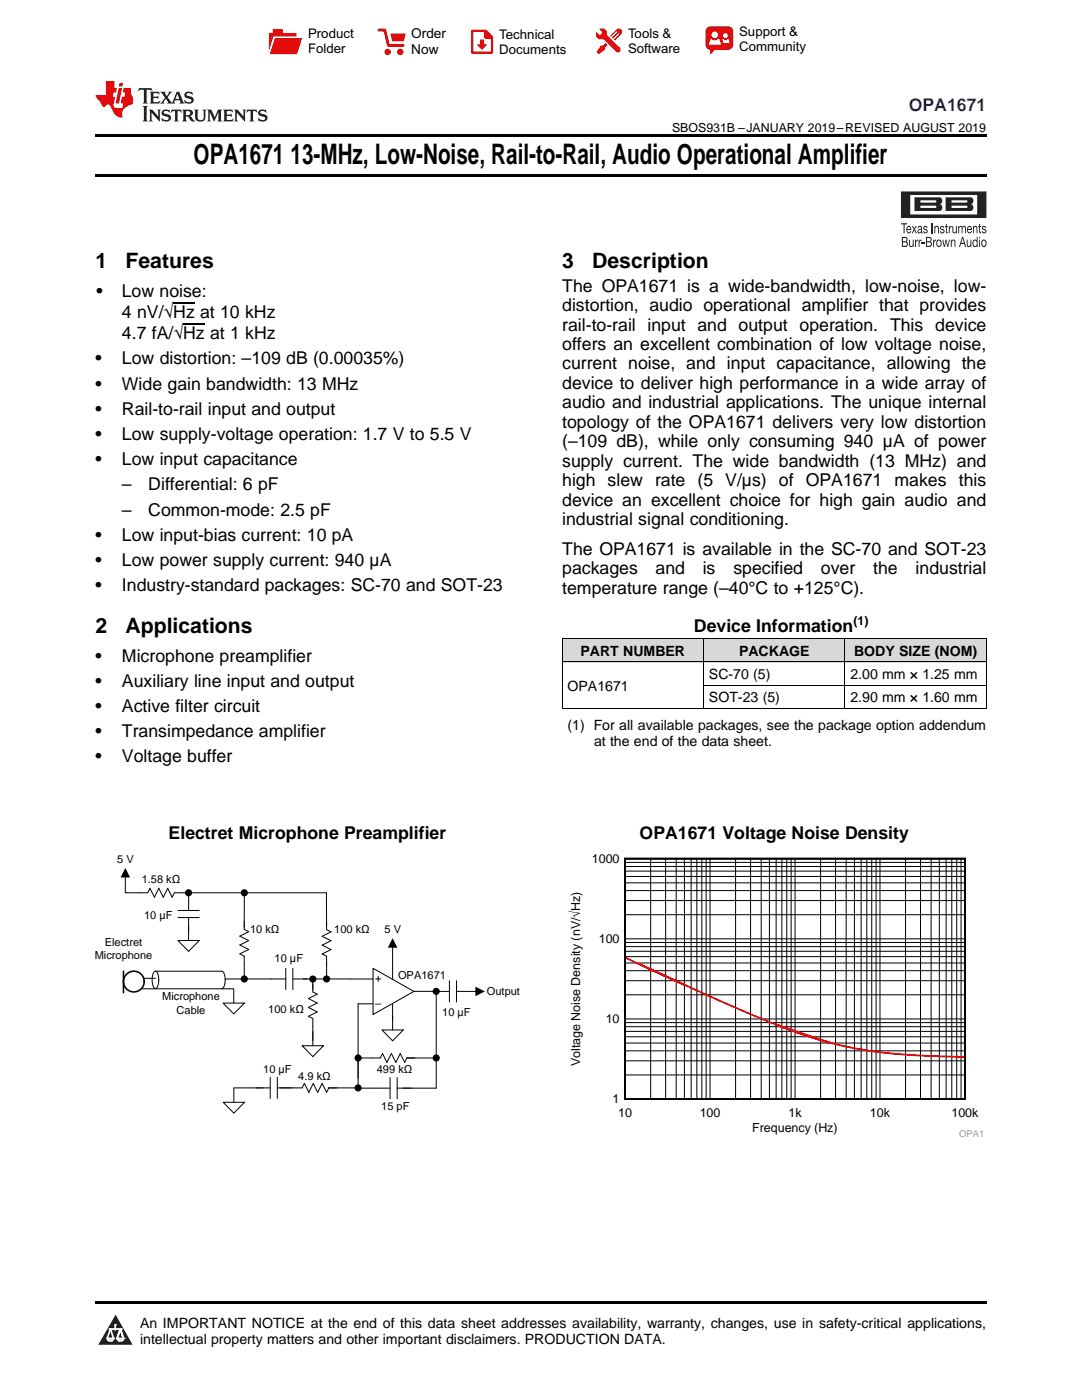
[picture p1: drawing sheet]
<svg xmlns="http://www.w3.org/2000/svg" width="216mm" height="279mm" viewBox="0 0 216 279" stroke-linecap="round" stroke-linejoin="round" font-family="sans-serif">
<g fill="#d8d8d8">
<path d="M112.2 127.5h28.2v4.7h-28.2z"/>
<path d="M140.4 127.5h28.2v4.7h-28.2z"/>
<path d="M168.6 127.5h28.2v4.7h-28.2z"/>
</g>
<path d="M23.1 262.4l3.4 6h-6.9z" fill="#231f20"/>
<path d="M21.4 267.1h1.2l-.3 .5h-.3a.55 .55 0 0 1-.6-.5z" fill-rule="evenodd" fill="#fff"/>
<path d="M21.4 267.1h1.2l-.3 .5h-.3a.55 .55 0 0 1-.6-.5z" fill="none" stroke="#231f20" stroke-width=".34"/>
<path d="M21.4 267.1l1.2 .1-.3 .4h-.5z" fill="none" stroke="#fff" stroke-width=".34"/>
<path d="M23 265.3h.1" fill="none" stroke="#fff" stroke-width=".34"/>
<path d="M23 264.4v.9z" fill="#fff"/>
<path d="M23 264.4v.9z" fill="none" stroke="#fff" stroke-width=".34"/>
<circle cx="23" cy="264.4" r=".17" fill="#fff"/>
<path d="M21.9 265.2h.1" fill="none" stroke="#fff" stroke-width=".34"/>
<path d="M21.9 265.2h2.3z" fill="#fff"/>
<path d="M21.9 265.2h2.3z" fill="none" stroke="#fff" stroke-width=".34"/>
<circle cx="24.2" cy="265.2" r=".17" fill="#fff"/>
<path d="M23.3 267.1h.1" fill="none" stroke="#fff" stroke-width=".34"/>
<path d="M24 265.2l-.7 1.9z" fill="#fff"/>
<path d="M24 265.2l-.7 1.9z" fill="none" stroke="#fff" stroke-width=".34"/>
<path d="M24 265.2l.7 1.9z" fill="#fff"/>
<path d="M24 265.2l.7 1.9z" fill="none" stroke="#fff" stroke-width=".34"/>
<path d="M24.6 267.1h.1" fill="none" stroke="#fff" stroke-width=".34"/>
<circle cx="21.4" cy="267.1" r=".17" fill="#fff"/>
<path d="M22.1 265.2l-.7 1.9z" fill="#fff"/>
<path d="M22.1 265.2l-.7 1.9z" fill="none" stroke="#fff" stroke-width=".34"/>
<path d="M22.1 265.2l.5 1.9z" fill="#fff"/>
<path d="M22.1 265.2l.5 1.9z" fill="none" stroke="#fff" stroke-width=".34"/>
<circle cx="22.6" cy="267.1" r=".17" fill="#fff"/>
<path d="M23.4 267.1h1.3a.65 .65 0 0 1-.7 .5 .65 .65 0 0 1-.6-.5z" fill-rule="evenodd" fill="#fff"/>
<path d="M23.4 267.1h1.3a.65 .65 0 0 1-.7 .5 .65 .65 0 0 1-.6-.5z" fill="none" stroke="#231f20" stroke-width=".34"/>
<path d="M23.4 267.1h1.3l-.4 .5h-.6z" fill="none" stroke="#fff" stroke-width=".34"/>
<path d="M23.3 267.1h.1" fill="none" stroke="#fff" stroke-width=".34"/>
<circle cx="24.7" cy="267.1" r=".17" fill="#fff"/>
<path d="M19 259.7h177.8v.5h-177.8z" fill="#000"/>
<path d="M113.4 170.4h82.7v56.6h-82.7z" fill-rule="evenodd" fill="#fff"/>
<path d="M124.7 171.4h67.9v47.9h-67.9z" fill="none" stroke="#000" stroke-width=".36"/>
<g fill="none" stroke="#000" stroke-width=".2">
<path d="M124.7 179.7h67.9M124.7 177.7h67.9M124.7 176.2h67.9M124.7 174.9h67.9M124.7 173.8h67.9M124.7 172.9h67.9M124.7 172.1h67.9M129.8 171.4v48M132.8 171.4v48M134.9 171.4v48M136.6 171.4v48M137.9 171.4v48"/>
<path d="M139 171.4v48M140 171.4v48M140.9 171.4v48M141.7 171.4v48M146.8 171.4v48M149.8 171.4v48M151.9 171.4v48M153.5 171.4v48M154.9 171.4v48M156 171.4v48M157 171.4v48M157.9 171.4v48"/>
<path d="M158.6 171.4v48M163.7 171.4v48M166.7 171.4v48M168.8 171.4v48M170.5 171.4v48M171.8 171.4v48M173 171.4v48M173.9 171.4v48M174.8 171.4v48M175.6 171.4v48M180.7 171.4v48M183.7 171.4v48"/>
<path d="M185.8 171.4v48M187.4 171.4v48M188.8 171.4v48M189.9 171.4v48M190.9 171.4v48M191.8 171.4v48M28.4 197.3h18.2M124.7 198.5h67.9M124.7 195.7h67.9M124.7 193.7h67.9M124.7 192.2h67.9M124.7 190.9h67.9"/>
<path d="M124.7 189.8h67.9M124.7 188.9h67.9M124.7 188.1h67.9M124.7 187.4h67.9M124.7 182.6h67.9M124.7 214.5h67.9M124.7 211.7h67.9M124.7 209.7h67.9M124.7 208.2h67.9M124.7 206.9h67.9M124.7 205.8h67.9M124.7 204.9h67.9"/>
<path d="M124.7 204.1h67.9M124.7 203.4h67.9"/>
</g>
<path d="M124.9 191.2l18.7 8.5 8.3 3.6 7.7 3 5.9 1.8-10.6-3.6 2.1 .8a79.3 79.3 0 0 0 12.9 3.8l5.4 .9 4.6 .4 12.5 .5" fill="none" stroke="#f00" stroke-width=".36"/>
<g fill="none" stroke="#000" stroke-width=".31">
<path d="M24.6 193.8v4.3"/>
<circle cx="26.7" cy="195.9" r="2.07"/>
</g>
<path d="M30.8 193.9l.2-.1a2.13 2.13 0 0 1 .6 2.3 1.19 1.19 0 0 1-.6 1.2 2.15 2.15 0 0 1-.6-2.3z" fill-rule="evenodd" fill="#fff"/>
<path d="M28.7 195.2h2.3M30.8 193.9l.2-.1a2.13 2.13 0 0 1 .6 2.3 1.19 1.19 0 0 1-.6 1.2 2.15 2.15 0 0 1-.6-2.3zM31.1 193.8h13.2a2.15 2.15 0 0 1 .6 2.3 1.21 1.21 0 0 1-.6 1.2M44.9 195.4h12.1M48.7 183.9v1.6l.9 .4-1.7 .9 1.7 .9-1.7 .9 1.7 .9-1.7 .9 .8 .4v4.4M57 193.2v4.3M58.4 195.4h2.9M58.4 193.2v4.3M78.3 192.2v11.3M82.6 197.8v.1M71.5 200.3h2.9" fill="none" stroke="#000" stroke-width=".2"/>
<circle cx="48.7" cy="195.4" r=".71" fill="#000"/>
<path d="M74.4 193.3l8.2 4.6-8.2 4.6z" fill="#fff"/>
<g fill="none" stroke="#000" stroke-width=".2">
<path d="M112.2 132.1h84.6M112.2 127.4h84.6M112.2 127.5v14M140.4 127.5v14M140.4 136.8h56.4M168.6 127.5v14M196.8 127.5v14M112.2 141.4h84.6M25 174.9v3.3h4.5l.4-.9 .9 1.8 .9-1.8 .9 1.8 .9-1.8 .8 1.8 .5-.9h30.3M37.6 178.2v3.5M48.7 178.2v6.9M65.1 178.2l.1 6.5"/>
<path d="M35.5 187.7h4.3l-2.2 2.2zM35.5 181.7h4.3M35.5 183.1h4.3M37.6 184.9v2.8M37.6 183.1v2.9M46.6 197.4v2.8M60.5 195.4h13.9M62.4 195.4v2.6l.9 .4-1.8 .9 1.8 .9-1.8 .9M65.2 183.9v1.6l.9 .5-1.8 .9 1.8 .8-1.8 .9 1.8 .9-1.8 .9 .9 .4v1.6M65.2 192.1v3.3M74.4 193.3l8.2 4.6-8.2 4.6zM78.3 188.9v3.3"/>
<path d="M82.6 197.8l7.1 .1M87 197.8v19.4h-7.8M89.7 195.7v4.3M91.1 197.9h4M91.1 195.7v4.3M44.5 200.2h4.3l-2.2 2.2zM44.5 220h4.3l-2.1 2.2zM46.7 217.2v2.8M46.7 217.1h7.2M53.9 215v4.2M55.3 217.1h5l.4-.9 .9 1.8 .9-1.8 .9 1.8 .9-1.8 .9 1.8 .4-.9h5.9M55.3 215v4.2"/>
<path d="M60.3 208.7h4.2l-2.1 2.2zM61.5 201.1l1.8 .8-1.8 .9 .9 .5v5.4M71.5 200.3v14.9M76.2 205.6h4.3l-2.2 2.1zM77.8 215v4.3M78.3 202.7v2.9M79.2 215v4.3M87 211.1h-5.8l-.4 .9-.9-1.7-.9 1.7-.9-1.7-.9 1.7-.9-1.7-.4 .8h-4.4v6.1h6.3"/>
</g>
<g fill="#000">
<path d="M25 173.2l1 1.9h-1.9zM78.3 187.2l1 1.9h-1.9zM94.9 196.9l1.9 1-1.9 .9z"/>
<circle cx="37.6" cy="178.2" r=".71"/>
<circle cx="48.7" cy="178.2" r=".71"/>
<circle cx="62.4" cy="195.4" r=".71"/>
<circle cx="65.2" cy="195.4" r=".71"/>
<circle cx="87" cy="197.8" r=".71"/>
<circle cx="71.5" cy="217.1" r=".71"/>
<circle cx="71.5" cy="211.1" r=".71"/>
<circle cx="87" cy="211.1" r=".71"/>
</g>
<path d="M112.2 141.4l.1 .1zM168.5 141.4l.1 .1zM196.7 141.4l.1 .1z" fill="#000"/>
<g fill="#241f21">
<path d="M179.8 44.6h1.2v.2h-.5v1.8h-.2v-1.8h-.5z"/>
<path d="M181.9 45.1h.3l.2 .5 .3-.5h.2l-.3 .7 .4 .8h-.3l-.3-.6-.3 .6h-.2l.4-.8z"/>
<path d="M184.3 45.2a.45 .45 0 0 1 .7 0l.1 .3-.5-.2-.2 .2 .7 .4-.1 .5a.49 .49 0 0 1-.7 0l-.1-.3 .5 .3 .2-.2-.6-.5z"/>
<path d="M181.6 38.9v3.9h13.4v-3.9zM179.8 38.2h17v5.3h-17z"/>
<path d="M183.7 41v.5h3l.1-.2-.1-.3zM182.5 39.4h5a.7 .7 0 0 1 .5 .7 .7 .7 0 0 1-.5 .6 .7 .7 0 0 1 .5 .7 .7 .7 0 0 1-.5 .7h-5zM183.7 40v.4h3l.1-.2-.1-.2z"/>
<path d="M189.9 41v.5h3l.2-.2-.2-.3zM188.7 39.4h5a.7 .7 0 0 1 .5 .7 .7 .7 0 0 1-.5 .6 .7 .7 0 0 1 .5 .7 .7 .7 0 0 1-.5 .7h-5zM189.9 40v.4h3l.2-.2-.2-.2z"/>
<path d="M181.2 45.3l-.2 .4h.7l-.2-.4zM181 45.3l.4-.2a.69 .69 0 0 1 .5 .8h-.9l.2 .4 .2 .1 .4-.3-.1 .3a.47 .47 0 0 1-.5 .2 .47 .47 0 0 1-.3-.5z"/>
<path d="M183.3 46v.3h.4l.1-.5zM183.2 45.3a.44 .44 0 0 1 .5-.2 .44 .44 0 0 1 .3 .4l.1 1h-.2l-.1-.1-.2 .2a.44 .44 0 0 1-.5-.5 .44 .44 0 0 1 .5-.4l.2-.1v-.2l-.4-.1-.1 .3h-.2z"/>
</g>
<path d="M186 44.6v2" fill="none" stroke="#241f21" stroke-width=".2"/>
<g fill="#241f21">
<path d="M186.4 45.1h.2v.2l.4-.2 .3 .2v1.3h-.1v-1l-.3-.3-.2 .2-.1 1.1h-.2z"/>
<path d="M187.6 45.2a.45 .45 0 0 1 .8 0v.3l-.4-.2-.2 .2 .6 .4v.5a.49 .49 0 0 1-.8 0l-.1-.3 .5 .3 .3-.2-.7-.5z"/>
<path d="M188.7 44.7h.2v.4h.2v.2h-.2v.9l.2 .1v.3l-.3-.2-.1-1.1h-.1v-.2h.1z"/>
<path d="M189.3 45.1h.2v.3l.4-.3v.2l-.4 .3v1h-.2z"/>
<path d="M190 45.1h.2v1l.2 .3 .3-.2 .1-1.1h.1v1.5h-.1v-.3l-.4 .3-.3-.3z"/>
<path d="M191.2 45.1h.2v.2l.3-.2 .3 .2 .2-.2h.4l.1 .4v1.1h-.1l-.1-1.2-.2-.1-.2 .2v1.1h-.2v-1.2l-.2-.1-.3 .2v1.1h-.2z"/>
<path d="M194.1 45.1h.2v.2l.4-.2 .3 .2v1.3h-.1v-1l-.3-.3-.3 .2v1.1h-.2z"/>
<path d="M195.4 44.7h.2v.4h.2v.2h-.2v.9l.2 .1v.3l-.4-.2v-1.1h-.2v-.2h.2z"/>
<path d="M196 45.2a.45 .45 0 0 1 .7 0l.1 .3-.5-.2-.2 .2 .7 .4v.5a.49 .49 0 0 1-.8 0l-.1-.3 .5 .3 .2-.2-.6-.5z"/>
<path d="M181.4 47.8h.2v1l.2 .3 .3-.2v-1.1h.2v1.5h-.2v-.2l-.3 .2-.4-.2z"/>
<path d="M182.6 47.8h.2v.3l.4-.3v.3l-.4 .2v1h-.2z"/>
<path d="M183.3 47.8h.2v.3l.4-.3v.3l-.4 .2v1h-.2z"/>
<path d="M183.9 48.4h.6v.2h-.6z"/>
<path d="M186.2 47.8h.2v.3l.4-.3v.3l-.4 .2v1h-.2z"/>
<path d="M188 47.8h.2l.3 1.2 .2-1.2h.2l.2 1.2 .3-1.2h.2l-.4 1.5h-.2l-.2-1.2-.2 1.2h-.2z"/>
<path d="M189.7 47.8h.2v.3l.4-.3 .3 .3v1.2h-.1v-1l-.3-.3-.3 .2v1.1h-.2z"/>
<path d="M192.9 47.8h.2v1l.2 .3 .3-.2v-1.1h.2v1.5h-.2v-.2l-.3 .2-.4-.2z"/>
<path d="M193.3 45.3l-.2 .4h.7l-.2-.4zM193.1 45.3l.4-.2a.69 .69 0 0 1 .4 .8h-.8l.2 .4 .2 .1 .4-.3-.1 .3a.47 .47 0 0 1-.5 .2 .47 .47 0 0 1-.3-.5z"/>
<path d="M180.2 48.4v.7h.5a.35 .35 0 0 0 .3-.4 .35 .35 0 0 0-.4-.3zM180.2 47.5v.6h.6a.35 .35 0 0 0-.1-.6zM180 47.3h.5a.52 .52 0 0 1 .6 .3 .52 .52 0 0 1-.2 .6 .57 .57 0 0 1 .3 .6 .57 .57 0 0 1-.5 .5h-.7z"/>
<path d="M185 48.4v.7h.5a.35 .35 0 0 0 .3-.4 .35 .35 0 0 0-.4-.3zM185 47.5v.6h.6a.36 .36 0 0 0-.1-.6zM184.8 47.3h.5a.52 .52 0 0 1 .6 .3 .52 .52 0 0 1-.2 .6 .57 .57 0 0 1 .3 .6 .57 .57 0 0 1-.5 .5h-.7z"/>
<path d="M187.2 48.1a.67 .67 0 0 0 .2 1 .61 .61 0 0 0 .3-.5 .61 .61 0 0 0-.3-.6zM186.9 48a.55 .55 0 0 1 .7-.1 .55 .55 0 0 1 .3 .7 .57 .57 0 0 1-.5 .7 .57 .57 0 0 1-.6-.7z"/>
<path d="M192.1 47.5l-.3 1h.5zM192 47.3h.2l.6 2h-.2l-.2-.6h-.7l-.1 .6h-.2z"/>
<path d="M194.4 48.1l-.1 .2a.59 .59 0 0 0 .3 .8 .61 .61 0 0 0 .3-.5 .61 .61 0 0 0-.3-.6zM194.3 47.9l.4-.1 .2 .2v-.7h.2v2h-.2v-.2l-.1 .1a.54 .54 0 0 1-.6 0 .54 .54 0 0 1-.2-.6z"/>
<path d="M195.4 47.8h.2v1.5h-.2zM195.4 47.3h.2v.3h-.2z"/>
<path d="M196.1 48.1a.67 .67 0 0 0 .2 1 .61 .61 0 0 0 .4-.5 .61 .61 0 0 0-.4-.6zM195.9 48a.55 .55 0 0 1 .7-.1 .55 .55 0 0 1 .3 .7 .57 .57 0 0 1-.6 .7 .57 .57 0 0 1-.5-.7z"/>
</g>
<path d="M19 34.8h177.8v.5h-177.8zM19 26.8h177.8v.6h-177.8z" fill="#000"/>
<path d="M27.7 17.6l-.1 .6 .6-.3h.5v.2v2.2l-.2 .4h1l-.2-.4v-2.2v-.2h.5l.6 .3-.2-.6zM29.9 18.3l.2 .4v1.6l-.2 .4h1.9l.1-.6a1.09 1.09 0 0 1-1.3 .1v-.6h.6l.4 .2v-.7l-.2 .2h-.8v-.6l.2-.1a1.01 1.01 0 0 1 1 .3l-.1-.6zM32 18.3l.9 1.2-1 1.2h.9l-.2-.3 .5-.7 .5 .8-.3 .2h1.7l-.2-.3 .1-.4h1l.1 .4-.2 .3h1l-.3-.4-.7-2h-.5l-1 2.2-.8-1.1 .9-1.1h-.9l.2 .2-.4 .7-.4-.7 .2-.2zM35.4 18.7l.4 1h-.8zM37 18.5a.66 .66 0 0 0-.2 .7 .66 .66 0 0 0 .6 .4l.7 .2 .1 .2a.8 .8 0 0 1-.7 .4 .8 .8 0 0 1-.7-.5l.1 .8 .2-.2a.94 .94 0 0 0 1.1 .1 .94 .94 0 0 0 .4-.9 1.48 1.48 0 0 0-1.3-.6v-.4a1.1 1.1 0 0 1 1.2 .2l-.2-.6-.2 .1-.5-.1zM28.5 21.2l.2 .3v2.3l-.2 .4h1l-.2-.4v-2.3l.2-.3zM29.7 21.9l.2 .4v1.5l-.2 .4h.8l-.3-.4 .1-1.3 1.6 1.8v-2l.2-.4h-.7l.2 .2v1.1l-1.2-1.3zM32.5 22a.66 .66 0 0 0-.2 .8 .66 .66 0 0 0 .6 .4l.6 .2 .2 .2a.8 .8 0 0 1-.8 .4 .8 .8 0 0 1-.7-.5l.2 .7 .2-.1a.94 .94 0 0 0 1 .1 .94 .94 0 0 0 .5-1 1.47 1.47 0 0 0-1.3-.6l-.1-.3a1.1 1.1 0 0 1 1.3 .2l-.2-.6-.2 .1-.5-.2zM34.3 21.9l-.2 .6a.64 .64 0 0 1 .8-.3v1.6l-.2 .4h1l-.3-.4 .1-1.6a.66 .66 0 0 1 .8 .3l-.2-.6zM36.3 21.9l.3 .4v1.5l-.3 .4h1l-.2-.2v-.7h.5l.1 .2a.8 .8 0 0 0 1.2 .6l-1-1a.62 .62 0 0 0 .6-.5 .62 .62 0 0 0-.6-.7zM37.1 22.2h.1a.48 .48 0 0 1 .6 0 .48 .48 0 0 1 .1 .6l-.2 .1-.6 .1zM38.7 21.9l.2 .2a2.29 2.29 0 0 0 .4 2 1.05 1.05 0 0 0 1.7-.7v-1.3l.2-.2h-.8l.2 .4v1.1a.61 .61 0 0 1-.6 .6 .61 .61 0 0 1-.6-.6v-1.1l.3-.4zM41.3 21.9l.3 .4v1.5l-.3 .4h.8l-.2-.4v-1.4l.8 1.9 .9-1.9v1.4l-.2 .4h.9l-.2-.4v-1.5l.2-.4h-.8l-.7 1.5-.6-1.5zM44.5 21.9l.2 .4v1.5l-.2 .4h1.9l.2-.6a1.1 1.1 0 0 1-1.4 .2v-.7h.6l.4 .2v-.6l-.2 .1-.8 .1v-.6l.2-.1a1.02 1.02 0 0 1 1.1 .2l-.2-.5zM46.7 21.9l.2 .4v1.5l-.2 .4h.8l-.3-.4 .1-1.3 1.6 1.8v-2l.2-.4h-.7l.2 .2v1.1l-1.2-1.3zM49.3 21.9l-.1 .6a.64 .64 0 0 1 .8-.3v1.6l-.3 .4h1l-.2-.4v-1.6a.66 .66 0 0 1 .8 .3l-.1-.6zM51.7 22a.66 .66 0 0 0-.2 .8 .66 .66 0 0 0 .7 .4l.6 .2 .1 .2a.8 .8 0 0 1-.7 .4 .8 .8 0 0 1-.7-.5l.1 .7 .2-.1a.94 .94 0 0 0 1.1 .1 .94 .94 0 0 0 .4-1 1.48 1.48 0 0 0-1.2-.6l-.1-.3a1.1 1.1 0 0 1 1.2 .2l-.2-.6-.1 .1-.6-.2z" fill="#231f20"/>
<path d="M21.1 16.2v2.8h-2v.4l.9 .9a.96 .96 0 0 0 1 1 .59 .59 0 0 1 .5-.4 .59 .59 0 0 1 .5 .3l.4 .8a1.61 1.61 0 0 0 2.1 1.4 1.63 1.63 0 0 1 1.1-2.3l.9-.3v-1.5a1.6 1.6 0 0 1-.4-1.7h-1.4l-.2 .9h.5l-.2 .8h-.5l-.2 1v.3h.5l-.2 .9h-.7a.74 .74 0 0 1-1-.6l.3-1.6h-.5l.2-.8h.5l.1-.9h-.4v-1.4zM23.7 17.6l-.7 3h.8l.6-3zM23.8 16.6l-.1 .7h.7l.2-.7z" fill="#ee1d23"/>
<g fill="#d60000">
<path d="M54.4 5.8h2v.8h2.8v4.2h-5.5v-4.2h.7z" fill-rule="evenodd"/>
<path d="M54.7 7.5h5.6l-1 3.3h-5.6z" fill-rule="evenodd"/>
</g>
<path d="M54.6 7.4h5.8l-.1 .1h-5.5l-1.1 3.3z" fill-rule="evenodd" fill="#fff"/>
<path d="M54.6 7.4h5.8l-.1 .1h-5.5l-1.1 3.3z" fill="none" stroke="#fff" stroke-width=".2"/>
<path d="M75.6 6h1.2l.7 3.1h3" fill="none" stroke="#d60000" stroke-width=".56"/>
<g fill="#d60000">
<path d="M77.9 6.7h3.1l-.4 1.5h-2.3z" fill-rule="evenodd"/>
<circle cx="77.3" cy="10.4" r=".64"/>
<circle cx="79.9" cy="10.4" r=".64"/>
</g>
<path d="M94.2 6.2h2.7l1.3 1.2v3.1h-4z" fill="none" stroke="#d60000" stroke-width=".44"/>
<g fill="#d60000">
<path d="M95.8 7.9h.8v1h.6l-1 1.1-1-1v-.1h.6z" fill-rule="evenodd"/>
<path d="M96.6 6.2h.3l1.3 1.2v.4h-1.3l-.3-.4z" fill-rule="evenodd"/>
<path d="M119.6 5.7h.9l.6 .6 .1 .7 2.5 2.5-.8 .8-2.3-2.3-1.1-.2-.6-.6v-.8l.7 .6 .5-.4v-.2l-.4-.5z" fill-rule="evenodd"/>
<path d="M119.9 9.1h.4l.5-.5 .4 .4-.5 .5v.4l-1.2 .9-.5-.5z" fill-rule="evenodd"/>
<path d="M123 5.9a.67 .67 0 0 1 .9 0 .67 .67 0 0 1 0 .9z" fill-rule="evenodd"/>
<path d="M123 5.9l.9 .9-1.2 1.2h-.2l.1-.2 .9-.9 .1-.2h-.3l-.9 1h-.2v-.2l.9-1 .1-.2h-.3l-.9 1h-.2v-.2z" fill-rule="evenodd"/>
<circle cx="123.3" cy="9.9" r=".54"/>
</g>
<path d="M121.1 6.3l-.1 .7" fill="none" stroke="#d60000" stroke-width=".2"/>
<g fill="#d60000">
<path d="M141.1 5.5l.6-.2h3.6a.95 .95 0 0 1 1 .9v2.8a.95 .95 0 0 1-1 .9h-3.6a.95 .95 0 0 1-.9-.9v-2.8z" fill-rule="evenodd"/>
<path d="M141.7 9.9h.9l-.7 .9h-.2z" fill-rule="evenodd"/>
</g>
<g fill="#fff">
<path d="M144.3 8.6h1.3z"/>
<path d="M141.8 7.8h.3l.1 .2h.8l.2-.2h.3l.4 1.1h-2.5z" fill-rule="evenodd"/>
<path d="M144.2 7.8h.2l.2 .2h.4l.2-.2h.2l.2 .8h-1.3z" fill-rule="evenodd"/>
<circle cx="142.6" cy="6.9" r=".65"/>
<circle cx="144.8" cy="7.1" r=".48"/>
</g>
<path d="M34.6 60.4h4.3M36.5 64.6h4.4" fill="none" stroke="#000" stroke-width=".25"/>
<g font-size="5.6">
<text x="38.6" y="32.8">OPA1671</text>
<text x="58" y="32.8">13-MHz, Low-Noise, Rail-to-Rail, Audio Operational Amplifier</text>
</g>
<g font-size="4.2">
<text x="19" y="53.6">1</text>
<text x="25" y="53.6">Features</text>
<text x="112.2" y="53.6">3</text>
<text x="118.2" y="53.6">Description</text>
<text x="19" y="126.4">2</text>
<text x="25" y="126.4">Applications</text>
</g>
<text font-size="3.5" fill="#00f" x="181.3" y="22.2">OPA1671</text>
<g font-size="3.5">
<text x="19.2" y="59.3">•</text>
<text x="24.3" y="59.3">Low noise:</text>
<text x="112.2" y="58.2">The OPA1671 is a wide-bandwidth, low-noise, low-</text>
<text x="24.3" y="63.5">4 nV/√Hz at 10 kHz</text>
<text x="112.2" y="62.1">distortion, audio operational amplifier that provides</text>
<text x="112.2" y="66">rail-to-rail input and output operation. This device</text>
<text x="24.3" y="67.7">4.7 fA/√Hz at 1 kHz</text>
<text x="112.2" y="69.8">offers an excellent combination of low voltage noise,</text>
<text x="19" y="72.7">•</text>
<text x="19" y="77.8">•</text>
<text x="24.3" y="72.7">Low distortion: –109 dB (0.00035%)</text>
<text x="24.3" y="77.8">Wide gain bandwidth: 13 MHz</text>
<text x="112.2" y="73.7">current noise, and input capacitance, allowing the</text>
<text x="112.2" y="77.6">device to deliver high performance in a wide array of</text>
<text x="19" y="82.8">•</text>
<text x="24.3" y="82.8">Rail-to-rail input and output</text>
<text x="112.2" y="81.5">audio and industrial applications. The unique internal</text>
<text x="19" y="87.8">•</text>
<text x="24.3" y="87.8">Low supply-voltage operation: 1.7 V to 5.5 V</text>
<text x="112.2" y="85.4">topology of the OPA1671 delivers very low distortion</text>
<text x="112.2" y="89.3">(–109 dB), while only consuming 940 µA of power</text>
<text x="19" y="92.8">•</text>
<text x="24.3" y="92.8">Low input capacitance</text>
<text x="112.2" y="93.1">supply current. The wide bandwidth (13 MHz) and</text>
<text x="24.3" y="97.9">–</text>
<text x="29.6" y="97.9">Differential: 6 pF</text>
<text x="112.2" y="97">high slew rate (5 V/µs) of OPA1671 makes this</text>
<text x="112.2" y="100.9">device an excellent choice for high gain audio and</text>
<text x="19" y="107.9">•</text>
<text x="24.3" y="102.9">–</text>
<text x="24.3" y="107.9">Low input-bias current: 10 pA</text>
<text x="29.6" y="102.9">Common-mode: 2.5 pF</text>
<text x="112.2" y="104.8">industrial signal conditioning.</text>
<text x="19" y="113">•</text>
<text x="24.3" y="113">Low power supply current: 940 µA</text>
<text x="112.2" y="110.7">The OPA1671 is available in the SC-70 and SOT-23</text>
<text x="19" y="118">•</text>
<text x="24.3" y="118">Industry-standard packages: SC-70 and SOT-23</text>
<text x="112.2" y="114.6">packages</text>
<text x="112.2" y="118.5">temperature range (–40°C to +125°C).</text>
<text x="130.8" y="114.6">and</text>
<text x="140.2" y="114.6">is</text>
<text x="146.3" y="114.6">specified</text>
<text x="163.8" y="114.6">over</text>
<text x="174.2" y="114.6">the</text>
<text x="182.7" y="114.6">industrial</text>
<text x="138.5" y="126.2">Device Information</text>
<text x="19" y="132.1">•</text>
<text x="19" y="137.1">•</text>
<text x="24.3" y="132.1">Microphone preamplifier</text>
<text x="24.3" y="137.1">Auxiliary line input and output</text>
<text x="19" y="142.1">•</text>
<text x="24.3" y="142.1">Active filter circuit</text>
<text x="19" y="147.1">•</text>
<text x="24.3" y="147.1">Transimpedance amplifier</text>
<text x="19" y="152.2">•</text>
<text x="24.3" y="152.2">Voltage buffer</text>
<text x="33.7" y="167.5">Electret Microphone Preamplifier</text>
<text x="127.6" y="167.5">OPA1671 Voltage Noise Density</text>
</g>
<g font-size="2.8">
<text x="115.8" y="130.9">PART NUMBER</text>
<text x="147.5" y="130.9">PACKAGE</text>
<text x="170.4" y="130.9">BODY SIZE (NOM)</text>
<text x="113.2" y="137.9">OPA1671</text>
<text x="141.5" y="135.5">SC-70 (5)</text>
<text x="169.7" y="135.5">2.00 mm × 1.25 mm</text>
<text x="141.5" y="140.2">SOT-23 (5)</text>
<text x="169.7" y="140.2">2.90 mm × 1.60 mm</text>
<text x="113.2" y="145.7">(1) For all available packages, see the package option addendum</text>
<text x="118.5" y="148.9">at the end of the data sheet.</text>
<text x="27.9" y="265">An IMPORTANT NOTICE at the end of this data sheet addresses availability, warranty, changes, use in safety-critical applications,</text>
<text x="27.9" y="268.2">intellectual property matters and other important disclaimers. PRODUCTION DATA.</text>
</g>
<g font-size="2.7">
<text x="82.1" y="7.7">Order</text>
<text x="82.1" y="10.7">Now</text>
</g>
<g font-size="2.6">
<text x="61.5" y="7.6">Product</text>
<text x="61.5" y="10.6">Folder</text>
<text x="99.6" y="7.8">Technical</text>
<text x="99.6" y="10.8">Documents</text>
<text x="125.3" y="7.6">Tools &amp;</text>
<text x="125.3" y="10.6">Software</text>
<text x="147.5" y="7.2">Support &amp;</text>
<text x="147.5" y="10.2">Community</text>
</g>
<g font-size="2.5">
<text x="134.1" y="26.3">SBOS931B –JANUARY 2019–REVISED AUGUST 2019</text>
<text x="170.3" y="124.8">(1)</text>
<text x="118.1" y="172.2">1000</text>
<text x="119.5" y="188.2">100</text>
<text x="120.9" y="204.2">10</text>
<text x="115.8" y="212.8" transform="rotate(-90 115.8 212.8)">Voltage Noise Density (nV/óHz)</text>
<text x="122.2" y="220.2">1</text>
<text x="123.3" y="223">10</text>
<text x="139.6" y="223">100</text>
<text x="150.1" y="225.8">Frequency (Hz)</text>
<text x="157.3" y="223">1k</text>
<text x="173.6" y="223">10k</text>
<text x="189.9" y="223">100k</text>
</g>
<g font-size="2.2">
<text x="23.4" y="172.2">5 V</text>
<text x="28.3" y="176.3">1.58 Nü</text>
<text x="28.7" y="183.4">10 µF</text>
<text x="18.9" y="191.4">Microphone</text>
<text x="20.9" y="188.8">Electret</text>
<text x="49.9" y="186.2">10 Nü</text>
<text x="54.8" y="192">10 µF</text>
<text x="66.7" y="186.2">100 Nü</text>
<text x="76.7" y="186.3">5 V</text>
<text x="74.9" y="196">+</text>
<text x="79.4" y="195.3">OPA1671</text>
<text x="32.4" y="199.6">Microphone</text>
<text x="35.2" y="202.3">Cable</text>
<text x="53.5" y="202.3">100 Nü</text>
<text x="74.9" y="201">±</text>
<text x="88.2" y="202.9">10 µF</text>
<text x="97.2" y="198.7">Output</text>
<text x="52.5" y="214.2">10 µF</text>
<text x="59.5" y="215.6">4.9 Nü</text>
<text x="75.2" y="214.2">499 Nü</text>
<text x="76.1" y="221.5">15 pF</text>
</g>
<text font-size="1.9" fill="#999" x="191.4" y="226.9">OPA1</text>
</svg>
